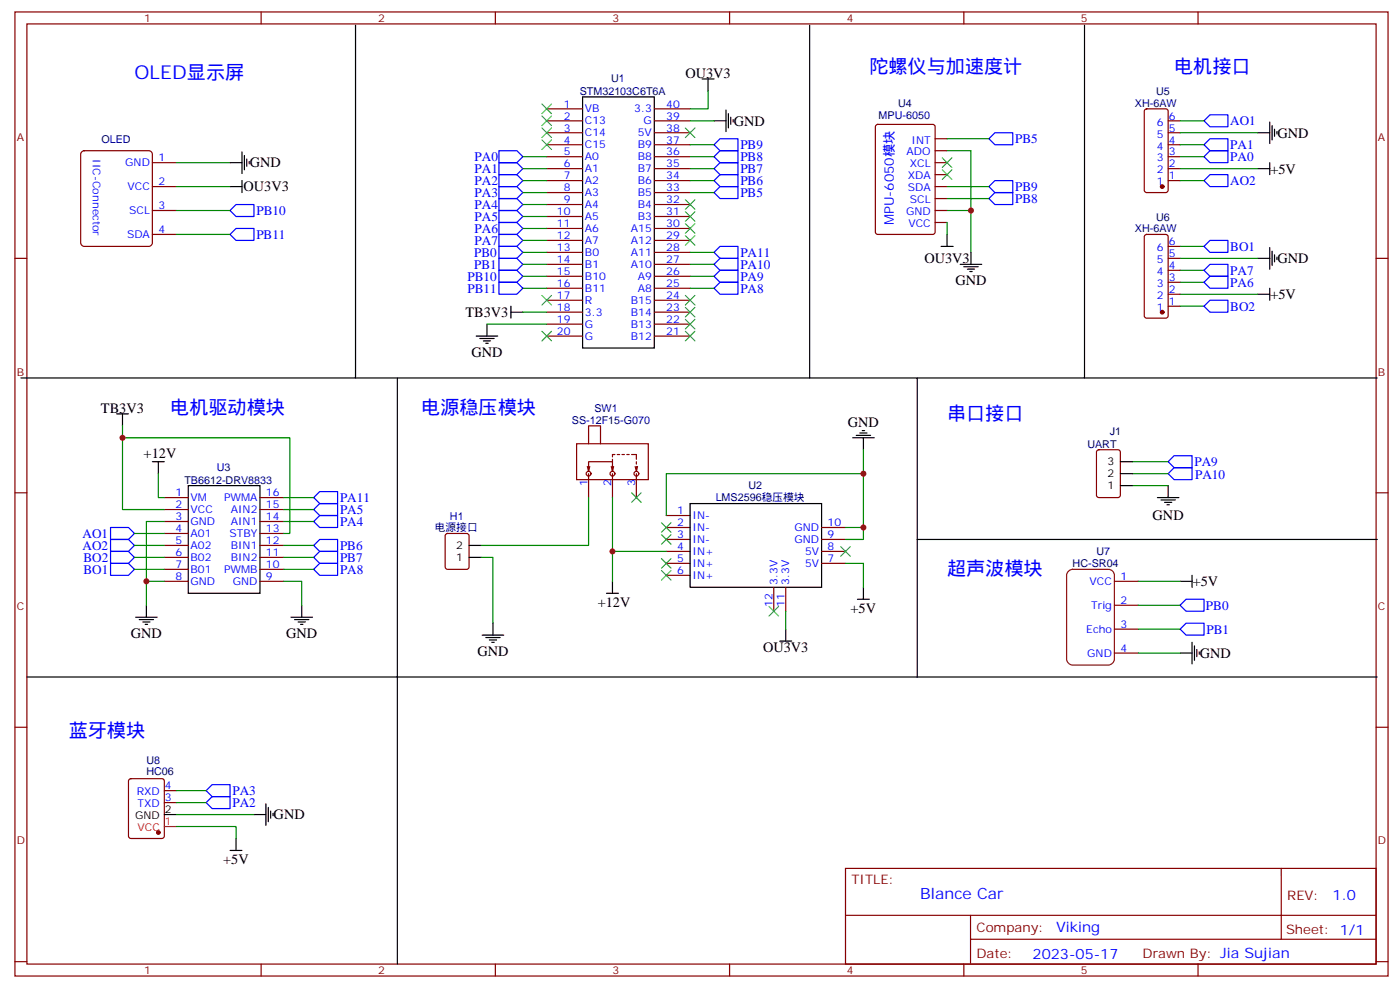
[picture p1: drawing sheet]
<svg xmlns="http://www.w3.org/2000/svg" width="413mm" height="291mm" viewBox="0 0 413 291" stroke-linecap="round" stroke-linejoin="round" font-family="sans-serif">
<g fill="none" stroke="#870000" stroke-width=".35">
<path d="M4.4 3.5h405.4v284.4h-405.4zM7.9 7.1h398.3v277.2h-398.3zM77.1 3.5v3.6M146.2 3.5v3.6M215.4 3.5v3.6M284.5 3.5v3.6M353.7 3.5v3.6M161.4 32.1h10.6M161.4 35.6h10.6M161.4 39.2h10.6M193.1 32.1h10.6M193.1 35.6h10.6"/>
<path d="M193.1 39.2h10.6M258.6 36.9l.5-.2h16.2l.7 .4v31.3l-.4 .7h-16.5l-.6-.4-.1-31.3zM338 32.3l.5-.2h5.6l.7 .4v23.6l-.4 .6-5.9 .1-.7-.5v-23.5zM344.8 35.6h3.6M344.8 39.2h3.6M24 44.9l.9-.4h19l.9 .4 .2 .6v26.1l-.5 .9-.6 .2h-19l-.9-.5-.2-.6v-26.1zM45 55h7M45 48h7M161.4 42.7h10.6M161.4 46.2h10.6M161.4 49.7h10.6M161.4 53.3h10.6"/>
<path d="M161.4 56.8h10.6M193.1 42.7h10.6M193.1 46.2h10.6M193.1 49.7h10.6M193.1 53.3h10.6M193.1 56.8h10.6M276 55h3.6M276 48h3.6M276 40.9h3.6M276 44.5h3.6M276 51.5h3.6M276 58.6h3.6"/>
<path d="M344.8 42.7h3.6M344.8 46.2h3.6M344.8 49.7h3.6M344.8 53.3h3.6M4.4 76.2h3.5M45 69.1h7M45 62.1h7M161.4 60.3h10.6M161.4 63.9h10.6M161.4 67.4h10.6M161.4 70.9h10.6M161.4 74.4h10.6"/>
<path d="M161.4 78h10.6M193.1 60.3h10.6M193.1 63.9h10.6M193.1 67.4h10.6M193.1 70.9h10.6M193.1 74.4h10.6M193.1 78h10.6M276 62.1h3.6M276 65.6h3.6M338 69.4l.5-.3h5.6l.7 .5v23.5l-.4 .7h-5.9l-.7-.4v-23.5zM344.8 76.2h3.6M344.8 79.7h3.6"/>
<path d="M344.8 72.7h3.6M406.2 76.2h3.6M161.4 81.5h10.6M161.4 85h10.6M161.4 88.5h10.6M161.4 92.1h10.6M161.4 95.6h10.6M161.4 99.1h10.6M193.1 81.5h10.6M193.1 85h10.6M193.1 88.5h10.6M193.1 92.1h10.6"/>
<path d="M193.1 95.6h10.6M193.1 99.1h10.6M344.8 90.3h3.6M344.8 86.8h3.6M344.8 83.3h3.6M170.2 130.9h21.2v10.6h-21.2zM173.4 137.6l.3 1.4M173.7 139v-2.8h7.1v2.8M173.7 130.9v-5.3h3.6v5.3M173.7 139.7v7.1M174.1 137.6l-.4 1.4M180.4 137.6l.4 1.4"/>
<path d="M180.8 135.5v.7M180.8 139.7v7.1M181.2 137.6l-.4 1.4M181.5 134.1h-.7v.7M182.2 134.1h.7M183.6 134.1h.7M185 134.1h.7M186.4 134.1h1.5v1.4M187.5 137.6l.4 1.4 .3-1.4M187.9 136.2v.7M187.9 137.6v.7M187.9 139.7v7.1"/>
<path d="M323.9 132.9l.5-.3h5.6l.7 .5v13l-.4 .6-5.9 .1-.7-.5v-12.9zM4.4 145.3h3.5M48.5 146.8h7.1M48.5 150.3h7.1M48.5 153.8h7.1M48.5 157.3h7.1M76.7 146.8h7.1M76.7 150.3h7.1M76.7 153.8h7.1M76.7 157.3h7.1M131.6 157.5l.5-.2h5.7l.6 .5 .1 9.4-.5 .7h-5.9l-.6-.4-.1-9.5zM196.7 152h7"/>
<path d="M196.7 155.6h7M196.7 159.1h7M242.5 155.6h7.1M242.5 159.1h7.1M406.2 145.3h3.6M48.5 160.9h7.1M48.5 167.9h7.1M48.5 164.4h7.1M48.5 171.5h7.1M76.7 160.9h7.1M76.7 167.9h7.1M76.7 164.4h7.1"/>
<path d="M76.7 171.5h7.1M196.7 162.6h7M196.7 166.2h7M196.7 169.7h7M228.4 173.2v7.1M232 173.2v7.1M242.5 162.6h7.1M242.5 166.2h7.1M329 171.5h7M329 178.5h7M329 192.6h7M329 185.6h7"/>
<path d="M4.4 214.5h3.5M406.2 214.5h3.6M38.2 229.9l.4-.2h9.2l.7 .4v16.5l-.5 .6-9.4 .1-.6-.5-.1-16.4zM48.5 233.2h3.5M48.5 236.7h3.5M249.6 256.1h156.6v28.2h-156.6zM378.2 256.1v20.9M249.6 270h156.5M286.5 277h119.6M286.5 270v14.1M4.4 283.6h3.5M77.1 284.3v3.6"/>
<path d="M146.2 284.3v3.6M215.4 284.3v3.6M284.5 284.3v3.6M353.7 284.3v3.6M406.2 283.6h3.6"/>
<circle cx="173.7" cy="139.7" r=".71"/>
<circle cx="180.8" cy="139.7" r=".71"/>
<circle cx="187.9" cy="139.7" r=".71"/>
</g>
<g fill="none" stroke="#000" stroke-width=".35">
<path d="M105 7.4v104.1h-98.8M239 7.4v104.1h-134M320.1 7.4v104.1h-49.3M172 28.6h21.1v74.1h-21.1zM207.3 23.3h3.5M209 23.3v3.5M210.8 35.6h3.5M214.3 32.5v6.3M215 33.5v4.2M215.7 34.6v2.1M216.4 35.3v.7M371.3 39.2h3.5"/>
<path d="M374.8 36v6.3M375.5 37v4.3M376.2 38.1v2.1M376.9 38.8v.7M67.9 48h3.5M67.9 55h3.5M71.4 44.8v6.4M71.4 53.3v3.5M72.1 45.9v4.2M72.8 46.9v2.1M73.6 47.6v.7M371.3 49.7h3.5"/>
<path d="M374.8 48v3.5M277.8 72.7h3.5M279.6 69.1v3.6M283.5 78h6.3M284.5 78.7h4.2M285.6 79.4h2.1M286.6 74.4v3.6M371.3 76.2h3.5M374.8 73v6.4M375.5 74.1v4.2M376.2 75.1v2.2M376.9 75.8v.8"/>
<path d="M140.6 99.1h6.3M141.6 99.8h4.3M143.8 95.6v3.5M150.8 92.1h3.5M150.8 90.3v3.5M286.3 80.1h.7M371.3 86.8h3.5M374.8 85v3.5M117.3 111.5v88.2h-109.4M142.7 100.5h2.1M143.4 101.2h.7M239 111.5h31.8v88.2"/>
<path d="M320.1 111.5h86.5M34.4 122.1h3.5M36.2 122.1v3.5M45 136.2h3.5M46.7 136.2v3.5M251.7 129.1h6.4M252.8 128.4h4.2M253.8 127.7h2.1M254.5 127h.7M254.9 129.1v3.5M330.7 136.2h3.6M330.7 139.7h3.6"/>
<path d="M55.6 143.2h21.1v31.8h-21.1zM203.7 148.5h38.8v24.7h-38.8zM270.8 159.1h135.8M330.7 143.2h3.6M341.7 146.8h6.3M342.7 147.5h4.3M343.8 148.2h2.1M344.5 148.9h.7M344.8 143.2v3.6M43.2 178.5v3.5M89.1 178.5v3.5M138.5 164.4h3.5"/>
<path d="M138.5 160.9h3.5M179 175h3.6M180.8 171.5v3.5M253.1 176.7h3.5M254.9 173.2v3.5M348.4 171.5h3.5M351.9 169.7v3.5M40 182h6.4M41.1 182.7h4.2M42.2 183.4h2.1M42.9 184.2h.7M85.9 182h6.4"/>
<path d="M87 182.7h4.2M88 183.4h2.1M88.7 184.2h.7M142.3 187.3h6.4M143.4 188h4.2M144.5 188.7h2.1M145.2 189.4h.7M145.5 183.8v3.5M230.2 189.1h3.5M232 185.6v3.5M348.4 192.6h3.5M351.9 189.4v6.4"/>
<path d="M352.6 190.5v4.2M353.3 191.6v2.1M354 192.3v.7M406.6 199.7h-289.3v84.6M78.5 237.1v6.3M79.2 238.1v4.3M79.9 239.2v2.1M80.6 239.9v.7M48.5 240.2h3.5M67.9 250.8h3.5M69.7 247.3v3.5M75 240.2h3.5"/>
</g>
<g fill="none" stroke="#3c3" stroke-width=".35">
<path d="M160 30.7l2.8 2.8M160 34.2l2.8 2.8M160 37.7l2.8 2.9M162.8 30.7l-2.8 2.8M162.8 34.2l-2.8 2.8M162.8 37.7l-2.8 2.9M202.3 37.7l2.8 2.9M205.1 37.7l-2.8 2.9M160 41.3l2.8 2.8M162.8 41.3l-2.8 2.8M202.3 58.9l2.8 2.8M205.1 58.9l-2.8 2.8"/>
<path d="M278.2 46.6l2.8 2.8M278.2 50.1l2.8 2.8M281 46.6l-2.8 2.8M281 50.1l-2.8 2.8M202.3 62.4l2.8 2.9M202.3 66l2.8 2.8M202.3 69.5l2.8 2.8M205.1 62.4l-2.8 2.9M205.1 66l-2.8 2.8M205.1 69.5l-2.8 2.8M160 87.1l2.8 2.9M160 97.7l2.8 2.8"/>
<path d="M162.8 87.1l-2.8 2.9M162.8 97.7l-2.8 2.8M202.3 87.1l2.8 2.9M202.3 90.7l2.8 2.8M202.3 94.2l2.8 2.8M202.3 97.7l2.8 2.8M205.1 87.1l-2.8 2.9M205.1 90.7l-2.8 2.8M205.1 94.2l-2.8 2.8M205.1 97.7l-2.8 2.8M186.4 145.3l2.9 2.9M189.3 145.3l-2.9 2.9"/>
<path d="M195.3 154.2l2.8 2.8M195.3 157.7l2.8 2.8M198.1 154.2l-2.8 2.8M198.1 157.7l-2.8 2.8M195.3 164.7l2.8 2.9M195.3 168.3l2.8 2.8M198.1 164.7l-2.8 2.9M198.1 168.3l-2.8 2.8M227 178.9l2.8 2.8M229.8 178.9l-2.8 2.8M248.2 161.2l2.8 2.8M251 161.2l-2.8 2.8"/>
</g>
<g fill="none" stroke="#00f" stroke-width=".35">
<path d="M357.2 33.9h5.3v3.5h-5.3l-1.8-1.8zM147.3 44.5h5.3l1.7 1.7-1.7 1.8h-5.3zM147.3 48h5.3l1.7 1.7-1.7 1.8h-5.3zM147.3 51.5h5.3l1.7 1.8-1.7 1.7h-5.3zM147.3 55h5.3l1.7 1.8-1.7 1.8h-5.3zM147.3 58.6h5.3l1.7 1.7-1.7 1.8h-5.3zM210.8 42.7l1.7-1.8h5.3v3.6h-5.3zM210.8 46.2l1.7-1.7h5.3v3.5h-5.3zM210.8 53.3l1.7-1.8h5.3v3.5h-5.3zM210.8 56.8l1.7-1.8h5.3v3.6h-5.3zM212.5 48h5.3v3.5h-5.3l-1.7-1.8zM291.9 40.9l1.8-1.7h5.3v3.5h-5.3z"/>
<path d="M291.9 58.6l1.8-1.8h5.3v3.5h-5.3zM291.9 55l1.8-1.7h5.3v3.5h-5.3zM355.4 42.7l1.8-1.8h5.3v3.6h-5.3zM357.2 44.5h5.3v3.5h-5.3l-1.8-1.8zM357.2 51.5h5.3v3.5h-5.3l-1.8-1.7zM67.9 62.1l1.8-1.8h5.3v3.6h-5.3zM67.9 69.1l1.8-1.7h5.3v3.5h-5.3zM147.3 62.1h5.3l1.7 1.8-1.7 1.7h-5.3zM147.3 65.6h5.3l1.7 1.8-1.7 1.7h-5.3zM147.3 69.1h5.3l1.7 1.8-1.7 1.8h-5.3zM147.3 72.7h5.3l1.7 1.7-1.7 1.8h-5.3zM147.3 76.2h5.3l1.7 1.8-1.7 1.7h-5.3z"/>
<path d="M147.3 79.7h5.3l1.7 1.8-1.7 1.8h-5.3zM210.8 74.4l1.7-1.7h5.3v3.5h-5.3zM210.8 78l1.7-1.8h5.3v3.5h-5.3zM355.4 79.7l1.8-1.7h5.3v3.5h-5.3zM355.4 72.7l1.8-1.8h5.3v3.5h-5.3zM147.3 83.3h5.3l1.7 1.7-1.7 1.8h-5.3zM210.8 81.5l1.7-1.8h5.3v3.6h-5.3zM210.8 85l1.7-1.7h5.3v3.5h-5.3zM355.4 90.3l1.8-1.8h5.3v3.6h-5.3zM357.2 81.5h5.3v3.5h-5.3l-1.8-1.7zM344.8 139.7l1.8-1.8h5.3v3.6h-5.3zM346.6 134.4h5.3v3.5h-5.3l-1.8-1.7z"/>
<path d="M32.6 155.6h5.3l1.8 1.7-1.8 1.8h-5.3zM32.6 159.1h5.3l1.8 1.8-1.8 1.7h-5.3zM92.6 146.8l1.8-1.8h5.3v3.5h-5.3zM92.6 153.8l1.8-1.8h5.3v3.6h-5.3zM94.4 148.5h5.3v3.5h-5.3l-1.8-1.7zM32.6 162.6h5.3l1.8 1.8-1.8 1.8h-5.3zM32.6 166.2h5.3l1.8 1.7-1.8 1.8h-5.3zM92.6 160.9l1.8-1.8h5.3v3.5h-5.3zM92.6 164.4l1.8-1.8h5.3v3.6h-5.3zM92.6 167.9l1.8-1.7h5.3v3.5h-5.3zM348.4 178.5l1.7-1.8h5.3v3.6h-5.3zM350.1 183.8h5.3v3.5h-5.3l-1.7-1.7z"/>
<path d="M62.6 231.4h5.3v3.5h-5.3l-1.7-1.7zM62.6 234.9h5.3v3.6h-5.3l-1.7-1.8z"/>
</g>
<g fill="none" stroke="#008700" stroke-width=".35">
<path d="M203.7 35.6h7.1M209 26.8v5.3h-5.3M348.4 35.6h7M348.4 39.2h22.9M52 48h15.9M52 55h15.9M154.3 46.2h7.1M154.3 49.7h7.1M154.3 53.3h7.1M154.3 56.8h7.1M203.7 46.2h7.1M203.7 49.7h7.1"/>
<path d="M203.7 53.3h7.1M203.7 56.8h7.1M203.7 42.7h7.1M279.6 44.5h7v17.6M279.6 55h12.3M279.6 40.9h12.3M279.6 58.6h12.3M348.4 46.2h7M348.4 49.7h22.9M348.4 53.3h7M348.4 42.7h7M52 62.1h15.9"/>
<path d="M52 69.1h15.9M154.3 60.3h7.1M154.3 63.9h7.1M154.3 67.4h7.1M154.3 70.9h7.1M154.3 74.4h7.1M154.3 78h7.1M203.7 74.4h7.1M203.7 78h7.1M279.6 62.1h7v12.3M279.6 65.6v3.5M348.4 76.2h22.9"/>
<path d="M348.4 79.7h7M348.4 72.7h7M143.8 95.6h17.6M154.3 81.5h7.1M154.3 85h7.1M154.3 92.1h7.1M203.7 81.5h7.1M203.7 85h7.1M348.4 86.8h22.9M348.4 90.3h7M348.4 83.3h7M36.2 125.6v3.5"/>
<path d="M46.7 139.7v7.1h1.8M254.9 139.7h-58.2v12.3M254.9 132.6v23M334.3 136.2h10.5M334.3 139.7h10.5M39.7 157.3h8.8M48.5 153.8h-5.3v17.7M48.5 150.3h-12.3v-21.2h49.3v28.2h-1.7M83.8 146.8h8.8M83.8 150.3h8.8M83.8 153.8h8.8M173.7 146.8v14.1h-31.7"/>
<path d="M180.8 146.8v15.8h15.9M249.6 155.6h5.3v3.5h-5.3M334.3 143.2h10.5M39.7 160.9h8.8M39.7 164.4h8.8M39.7 167.9h8.8M48.5 171.5h-5.3v7M83.8 171.5h5.3v7M83.8 160.9h8.8M83.8 164.4h8.8M83.8 167.9h8.8M142 164.4h3.5v19.4"/>
<path d="M180.8 162.6v8.9M249.6 166.2h5.3v7M336 171.5h12.4M336 178.5h12.4M232 180.3v5.3M336 185.6h12.4M336 192.6h12.4M52 236.7h8.9M52 233.2h8.9M52 243.8h17.7v3.5M52 240.2h23"/>
</g>
<g fill="#870000" stroke="#870000" stroke-width=".35">
<circle cx="343.1" cy="55" r=".53"/>
<circle cx="343.1" cy="92.1" r=".53"/>
<circle cx="46.7" cy="245.5" r=".53"/>
</g>
<path d="M315.4 168.4l1.2-.5h10.6a1.76 1.76 0 0 1 1.8 1.8v24.7a1.89 1.89 0 0 1-1.8 1.7h-10.6a1.89 1.89 0 0 1-1.7-1.7v-24.7z" fill="none" stroke="#630" stroke-width=".35"/>
<path d="M48.5 243.8h3.5" fill="none" stroke="#f00" stroke-width=".35"/>
<g fill="#c00">
<circle cx="180.8" cy="162.6" r=".88"/>
<circle cx="254.9" cy="155.6" r=".88"/>
<circle cx="254.9" cy="139.7" r=".88"/>
<circle cx="43.2" cy="171.4" r=".88"/>
<circle cx="36.2" cy="129.1" r=".88"/>
<circle cx="286.6" cy="62.1" r=".88"/>
</g>
<g font-size="5.6" fill="#00f">
<text x="39.7" y="23.3">OLED显示屏</text>
<text x="256.6" y="21.5">陀螺仪与加速度计</text>
<text x="346.6" y="21.5">电机接口</text>
<text x="50.3" y="122.1">电机驱动模块</text>
<text x="124.4" y="122.1">电源稳压模块</text>
<text x="279.6" y="123.8">串口接口</text>
<text x="279.6" y="169.7">超声波模块</text>
<text x="20.3" y="217.3">蓝牙模块</text>
</g>
<text font-size="4.6" fill="#00f" x="271.7" y="265.1">Blance Car</text>
<g font-size="4.2">
<text x="202.3" y="22.9">OU3V3</text>
<text x="216.6" y="37">GND</text>
<text x="377.1" y="40.6">GND</text>
<text x="73.7" y="49.4">GND</text>
<text x="375" y="51.2">+5V</text>
<text x="71.9" y="56.4">OU3V3</text>
<text x="272.9" y="77.6">OU3V3</text>
<text x="377.1" y="77.6">GND</text>
<text x="282.1" y="84">GND</text>
<text x="375" y="88.2">+5V</text>
<text x="137.4" y="93.5">TB3V3</text>
<text x="139.2" y="105.2">GND</text>
<text x="29.8" y="121.7">TB3V3</text>
<text x="250.3" y="126">GND</text>
<text x="42.4" y="135.1">+12V</text>
<text x="340.3" y="153.5">GND</text>
<text x="352.1" y="172.9">+5V</text>
<text x="176.4" y="179">+12V</text>
<text x="251.1" y="180.7">+5V</text>
<text x="38.6" y="188.1">GND</text>
<text x="84.5" y="188.1">GND</text>
<text x="140.9" y="193.4">GND</text>
<text x="225.3" y="192.3">OU3V3</text>
<text x="354.2" y="194">GND</text>
<text x="80.8" y="241.7">GND</text>
<text x="65.9" y="254.8">+5V</text>
</g>
<g font-size="4.2" fill="#00f">
<text x="393.4" y="265.4">1.0</text>
<text x="311.8" y="274.9">Viking</text>
<text x="304.8" y="282.7">2023-05-17</text>
</g>
<g font-size="3.9" fill="#00f">
<text x="363.2" y="36.9">AO1</text>
<text x="140.1" y="47.5">PA0</text>
<text x="218.5" y="44">PB9</text>
<text x="218.5" y="47.5">PB8</text>
<text x="299.7" y="42.2">PB5</text>
<text x="363.2" y="43.9">PA1</text>
<text x="363.2" y="47.5">PA0</text>
<text x="140.1" y="51">PA1</text>
<text x="218.5" y="51">PB7</text>
<text x="140.1" y="54.5">PA2</text>
<text x="140.1" y="58">PA3</text>
<text x="218.5" y="54.5">PB6</text>
<text x="218.5" y="58">PB5</text>
<text x="299.7" y="59.8">PB8</text>
<text x="299.7" y="56.3">PB9</text>
<text x="363.2" y="54.5">AO2</text>
<text x="75.7" y="63.4">PB10</text>
<text x="140.1" y="61.6">PA4</text>
<text x="140.1" y="65.1">PA5</text>
<text x="75.7" y="70.4">PB11</text>
<text x="140.1" y="68.6">PA6</text>
<text x="263.8" y="66.5" transform="rotate(-90 263.8 66.5)">MPU-6050模块</text>
<text x="139.9" y="75.7">PB0</text>
<text x="140.1" y="72.2">PA7</text>
<text x="218.6" y="75.7">PA11</text>
<text x="363.2" y="74">BO1</text>
<text x="138" y="82.7">PB10</text>
<text x="139.9" y="79.2">PB1</text>
<text x="218.6" y="79.2">PA10</text>
<text x="218.6" y="82.7">PA9</text>
<text x="363.2" y="81">PA7</text>
<text x="138" y="86.3">PB11</text>
<text x="218.6" y="86.3">PA8</text>
<text x="363.2" y="84.5">PA6</text>
<text x="363.2" y="91.6">BO2</text>
<text x="352.6" y="137.4">PA9</text>
<text x="352.8" y="141.2">PA10</text>
<text x="100.4" y="148">PA11</text>
<text x="100.4" y="151.5">PA5</text>
<text x="100.4" y="155.1">PA4</text>
<text x="24.4" y="158.6">AO1</text>
<text x="24.4" y="162.1">AO2</text>
<text x="24.6" y="165.6">BO2</text>
<text x="100.4" y="162.1">PB6</text>
<text x="100.4" y="165.6">PB7</text>
<text x="24.6" y="169.2">BO1</text>
<text x="100.4" y="169.2">PA8</text>
<text x="356" y="179.9">PB0</text>
<text x="356.1" y="186.9">PB1</text>
<text x="68.6" y="234.5">PA3</text>
<text x="68.6" y="238">PA2</text>
</g>
<g font-size="3.9" fill="#800">
<text x="251.4" y="260.7">TITLE:</text>
<text x="380" y="265.4">REV:</text>
<text x="288.3" y="274.9">Company:</text>
<text x="379.6" y="275.5">Sheet: 1/1</text>
<text x="288.3" y="282.6">Date:</text>
<text x="337.3" y="282.7">Drawn By: Jia Sujian</text>
</g>
<g font-size="3.2" fill="#800">
<text x="42.5" y="6.5">1</text>
<text x="111.7" y="6.5">2</text>
<text x="180.8" y="6.5">3</text>
<text x="249.9" y="6.5">4</text>
<text x="319.1" y="6.5">5</text>
<text x="4.9" y="41.6">A</text>
<text x="406.8" y="41.6">A</text>
<text x="4.9" y="110.8">B</text>
<text x="406.8" y="110.8">B</text>
<text x="4.9" y="179.9">C</text>
<text x="406.8" y="179.9">C</text>
<text x="4.9" y="249.1">D</text>
<text x="406.8" y="249.1">D</text>
<text x="42.5" y="287.3">1</text>
<text x="111.7" y="287.3">2</text>
<text x="180.8" y="287.3">3</text>
<text x="249.9" y="287.3">4</text>
<text x="319.1" y="287.3">5</text>
</g>
<g font-size="3.2" fill="#000080">
<text x="171.1" y="27.9">STM32103C6T6A</text>
<text x="180.4" y="24.3">U1</text>
<text x="341.3" y="28">U5</text>
<text x="259.4" y="35">MPU-6050</text>
<text x="265.1" y="31.5">U4</text>
<text x="335" y="31.5">XH-6AW</text>
<text x="29.9" y="42.1">OLED</text>
<text x="341.3" y="65.1">U6</text>
<text x="335" y="68.5">XH-6AW</text>
<text x="168.8" y="125">SS-12F15-G070</text>
<text x="175.5" y="121.5">SW1</text>
<text x="327.6" y="128.4">J1</text>
<text x="321" y="132">UART</text>
<text x="54.4" y="142.7">TB6612-DRV8833</text>
<text x="64" y="138.9">U3</text>
<text x="211.3" y="147.9">LMS2596稳压模块</text>
<text x="221" y="144.2">U2</text>
<text x="132.8" y="153.3">H1</text>
<text x="128.4" y="156.7">电源接口</text>
<text x="316.6" y="167.4">HC-SR04</text>
<text x="323.7" y="163.7">U7</text>
<text x="43.2" y="225.4">U8</text>
<text x="43.2" y="228.6">HC06</text>
</g>
<g font-size="3.2" fill="#00f">
<text x="166.4" y="31.8">1</text>
<text x="166.4" y="35.3">2</text>
<text x="172.7" y="33.2">VB</text>
<text x="187.3" y="33.2">3.3</text>
<text x="196.7" y="31.8">40</text>
<text x="196.7" y="35.3">39</text>
<text x="345" y="35.3">6</text>
<text x="166.4" y="38.8">3</text>
<text x="172.7" y="36.7">C13</text>
<text x="172.7" y="40.2">C14</text>
<text x="188.3" y="40.2">5V</text>
<text x="190" y="36.7">G</text>
<text x="196.7" y="38.8">38</text>
<text x="341.5" y="40.6">5</text>
<text x="341.5" y="37">6</text>
<text x="345" y="38.8">5</text>
<text x="27.4" y="47" transform="rotate(90 27.4 47)">IIC-Connector</text>
<text x="46.7" y="47.6">1</text>
<text x="166.4" y="42.3">4</text>
<text x="166.4" y="45.9">5</text>
<text x="172.7" y="43.7">C15</text>
<text x="172.7" y="47.3">A0</text>
<text x="188.2" y="43.7">B9</text>
<text x="188.2" y="47.3">B8</text>
<text x="196.7" y="42.3">37</text>
<text x="196.7" y="45.9">36</text>
<text x="267.6" y="45.9">ADO</text>
<text x="269.1" y="42.3">INT</text>
<text x="341.5" y="47.6">3</text>
<text x="341.5" y="44.1">4</text>
<text x="345" y="45.9">3</text>
<text x="345" y="42.3">4</text>
<text x="37" y="49">GND</text>
<text x="166.4" y="49.4">6</text>
<text x="166.4" y="52.9">7</text>
<text x="172.7" y="50.8">A1</text>
<text x="188.2" y="50.8">B7</text>
<text x="196.7" y="49.4">35</text>
<text x="196.7" y="52.9">34</text>
<text x="268" y="52.9">XDA</text>
<text x="268.6" y="49.4">XCL</text>
<text x="341.5" y="51.2">2</text>
<text x="345" y="52.9">1</text>
<text x="345" y="49.4">2</text>
<text x="37.7" y="56.1">VCC</text>
<text x="46.7" y="54.7">2</text>
<text x="166.4" y="56.4">8</text>
<text x="166.4" y="60">9</text>
<text x="172.7" y="54.3">A2</text>
<text x="172.7" y="57.9">A3</text>
<text x="188.2" y="54.3">B6</text>
<text x="188.2" y="57.9">B5</text>
<text x="196.7" y="56.4">33</text>
<text x="196.7" y="60">32</text>
<text x="268" y="56.4">SDA</text>
<text x="268.6" y="60">SCL</text>
<text x="341.5" y="54.7">1</text>
<text x="38.1" y="63.1">SCL</text>
<text x="46.7" y="61.7">3</text>
<text x="164.4" y="63.5">10</text>
<text x="172.7" y="61.4">A4</text>
<text x="172.7" y="64.9">A5</text>
<text x="188.2" y="61.4">B4</text>
<text x="188.2" y="64.9">B3</text>
<text x="196.7" y="63.5">31</text>
<text x="267.5" y="63.5">GND</text>
<text x="37.5" y="70.2">SDA</text>
<text x="46.7" y="68.8">4</text>
<text x="164.4" y="67">11</text>
<text x="164.4" y="70.6">12</text>
<text x="172.7" y="68.4">A6</text>
<text x="172.7" y="72">A7</text>
<text x="186.2" y="68.4">A15</text>
<text x="186.2" y="72">A12</text>
<text x="196.7" y="67">30</text>
<text x="196.7" y="70.6">29</text>
<text x="268.1" y="67">VCC</text>
<text x="164.4" y="74.1">13</text>
<text x="164.4" y="77.6">14</text>
<text x="172.7" y="75.5">B0</text>
<text x="186.2" y="75.5">A11</text>
<text x="196.7" y="74.1">28</text>
<text x="196.7" y="77.6">27</text>
<text x="341.5" y="77.6">5</text>
<text x="341.5" y="74.1">6</text>
<text x="345" y="75.8">5</text>
<text x="345" y="72.3">6</text>
<text x="164.4" y="81.1">15</text>
<text x="172.7" y="79">B1</text>
<text x="172.7" y="82.6">B10</text>
<text x="186.2" y="79">A10</text>
<text x="188.3" y="82.6">A9</text>
<text x="196.7" y="81.1">26</text>
<text x="341.5" y="81.1">4</text>
<text x="345" y="82.9">3</text>
<text x="345" y="79.4">4</text>
<text x="164.4" y="84.7">16</text>
<text x="164.4" y="88.2">17</text>
<text x="172.7" y="86.1">B11</text>
<text x="172.7" y="89.6">R</text>
<text x="186.2" y="89.6">B15</text>
<text x="188.3" y="86.1">A8</text>
<text x="196.7" y="84.7">25</text>
<text x="196.7" y="88.2">24</text>
<text x="341.5" y="88.2">2</text>
<text x="341.5" y="84.7">3</text>
<text x="345" y="90">1</text>
<text x="345" y="86.4">2</text>
<text x="164.4" y="91.7">18</text>
<text x="164.4" y="95.3">19</text>
<text x="172.7" y="93.1">3.3</text>
<text x="186.2" y="93.1">B14</text>
<text x="196.7" y="91.7">23</text>
<text x="196.7" y="95.3">22</text>
<text x="341.5" y="91.7">1</text>
<text x="164.4" y="98.8">20</text>
<text x="172.7" y="96.7">G</text>
<text x="172.7" y="100.2">G</text>
<text x="186.2" y="96.7">B13</text>
<text x="186.2" y="100.2">B12</text>
<text x="196.7" y="98.8">21</text>
<text x="173.4" y="143.5" transform="rotate(-90 173.4 143.5)">1</text>
<text x="180.4" y="143.5" transform="rotate(-90 180.4 143.5)">2</text>
<text x="187.5" y="143.5" transform="rotate(-90 187.5 143.5)">3</text>
<text x="51.8" y="146.4">1</text>
<text x="51.8" y="149.9">2</text>
<text x="56.3" y="147.8">VM</text>
<text x="66.1" y="147.8">PWMA</text>
<text x="78.5" y="149.9">15</text>
<text x="78.5" y="146.4">16</text>
<text x="51.8" y="153.5">3</text>
<text x="56.3" y="151.3">VCC</text>
<text x="56.3" y="154.9">GND</text>
<text x="68.1" y="154.9">AIN1</text>
<text x="68.1" y="151.3">AIN2</text>
<text x="78.5" y="153.5">14</text>
<text x="199.9" y="151.7">1</text>
<text x="199.9" y="155.2">2</text>
<text x="204.4" y="153.1">IN-</text>
<text x="244.3" y="155.2">10</text>
<text x="51.8" y="157">4</text>
<text x="51.8" y="160.5">5</text>
<text x="56.3" y="158.4">A01</text>
<text x="56.3" y="161.9">A02</text>
<text x="67.8" y="158.4">STBY</text>
<text x="68.1" y="161.9">BIN1</text>
<text x="78.5" y="160.5">12</text>
<text x="78.5" y="157">13</text>
<text x="199.9" y="158.8">3</text>
<text x="204.4" y="156.6">IN-</text>
<text x="204.4" y="160.2">IN-</text>
<text x="234.5" y="160.2">GND</text>
<text x="234.5" y="156.6">GND</text>
<text x="244.3" y="158.8">9</text>
<text x="51.8" y="167.6">7</text>
<text x="51.8" y="164">6</text>
<text x="56.3" y="165.5">B02</text>
<text x="68.1" y="165.5">BIN2</text>
<text x="78.5" y="167.6">10</text>
<text x="78.5" y="164">11</text>
<text x="199.9" y="162.3">4</text>
<text x="199.9" y="165.8">5</text>
<text x="204.4" y="163.7">IN+</text>
<text x="204.4" y="167.2">IN+</text>
<text x="237.6" y="167.2">5V</text>
<text x="237.6" y="163.7">5V</text>
<text x="244.3" y="165.8">7</text>
<text x="244.3" y="162.3">8</text>
<text x="51.8" y="171.1">8</text>
<text x="56.3" y="169">B01</text>
<text x="56.3" y="172.5">GND</text>
<text x="66.1" y="169">PWMB</text>
<text x="68.7" y="172.5">GND</text>
<text x="78.5" y="171.1">9</text>
<text x="199.9" y="169.3">6</text>
<text x="204.4" y="170.7">IN+</text>
<text x="229.5" y="172.5" transform="rotate(-90 229.5 172.5)">3.3V</text>
<text x="233" y="172.5" transform="rotate(-90 233 172.5)">3.3V</text>
<text x="321.7" y="172.5">VCC</text>
<text x="330.7" y="171.1">1</text>
<text x="228.1" y="179" transform="rotate(-90 228.1 179)">12</text>
<text x="231.6" y="179" transform="rotate(-90 231.6 179)">11</text>
<text x="322.1" y="179.6">Trig</text>
<text x="330.7" y="178.2">2</text>
<text x="330.7" y="185.2">3</text>
<text x="320.7" y="186.6">Echo</text>
<text x="321" y="193.7">GND</text>
<text x="330.7" y="192.3">4</text>
<text x="48.7" y="232.8">4</text>
<text x="40.4" y="234.6">RXD</text>
<text x="40.6" y="238.1">TXD</text>
<text x="48.7" y="236.4">3</text>
</g>
<g font-size="3.2">
<text x="326.9" y="137.2">3</text>
<text x="326.9" y="140.8">2</text>
<text x="326.9" y="144.3">1</text>
<text x="134.7" y="161.9">2</text>
<text x="134.7" y="165.5">1</text>
<text x="48.7" y="239.9">2</text>
<text x="39.9" y="241.7">GND</text>
</g>
<g font-size="3.2" fill="#f00">
<text x="40.6" y="245.2">VCC</text>
<text x="48.7" y="243.4">1</text>
</g>
</svg>
